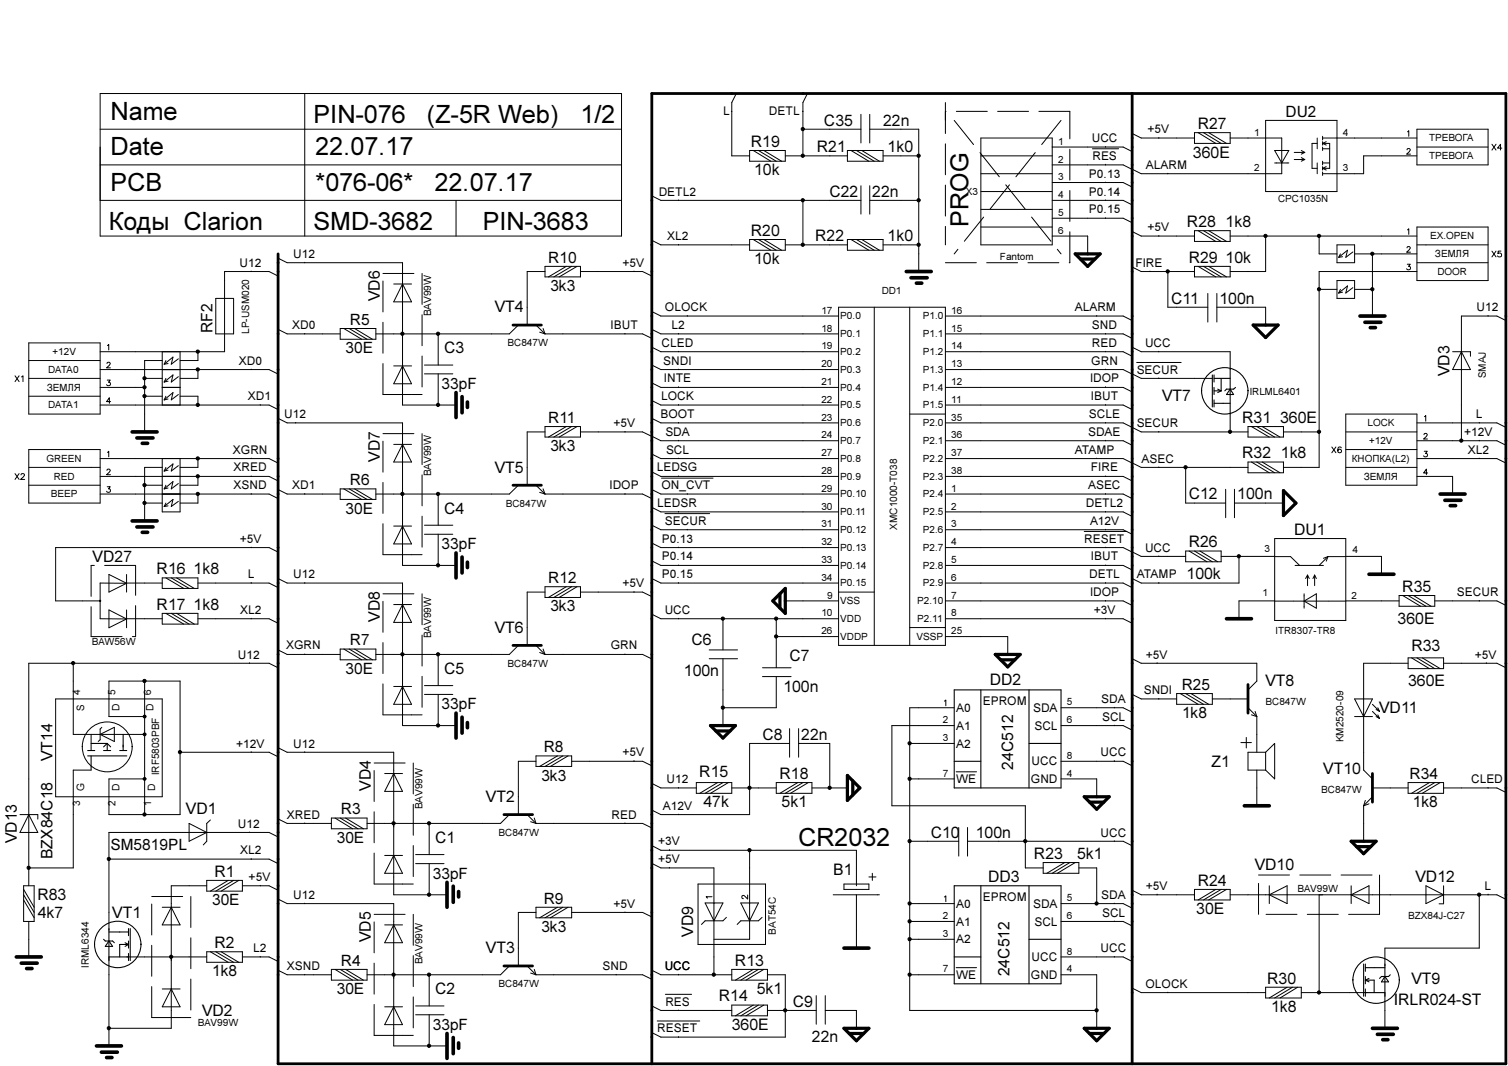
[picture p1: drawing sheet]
<svg xmlns="http://www.w3.org/2000/svg" width="297mm" height="210mm" viewBox="0 0 297 210" stroke-linecap="round" stroke-linejoin="round" font-family="sans-serif">
<g fill="#000">
<circle cx="158.1" cy="25.4" r=".32"/>
<circle cx="158.1" cy="39.4" r=".32"/>
<circle cx="158.1" cy="30.7" r=".32"/>
<circle cx="180.9" cy="30.7" r=".32"/>
<circle cx="180.9" cy="39.4" r=".32"/>
<circle cx="158.1" cy="48.2" r=".32"/>
<circle cx="180.9" cy="48.2" r=".32"/>
<circle cx="230" cy="53.4" r=".32"/>
<circle cx="249.3" cy="46.5" r=".32"/>
<circle cx="259.8" cy="57" r=".32"/>
<circle cx="259.8" cy="46.5" r=".32"/>
<circle cx="270.3" cy="50" r=".32"/>
<circle cx="270.3" cy="57" r=".32"/>
<circle cx="28.5" cy="74.5" r=".32"/>
<circle cx="28.5" cy="76.3" r=".32"/>
<circle cx="28.5" cy="78" r=".32"/>
<circle cx="39" cy="72.7" r=".32"/>
<circle cx="39" cy="69.2" r=".32"/>
<circle cx="39" cy="79.7" r=".32"/>
<circle cx="79.3" cy="65.7" r=".32"/>
<circle cx="86.3" cy="79.7" r=".32"/>
<circle cx="86.3" cy="65.7" r=".32"/>
<circle cx="28.5" cy="99" r=".32"/>
<circle cx="28.5" cy="95.5" r=".32"/>
<circle cx="39" cy="90.3" r=".32"/>
<circle cx="39" cy="93.8" r=".32"/>
<circle cx="39" cy="97.3" r=".32"/>
<circle cx="79.3" cy="97.3" r=".32"/>
<circle cx="86.3" cy="97.3" r=".32"/>
<circle cx="233.5" cy="92" r=".32"/>
<circle cx="242.3" cy="85" r=".32"/>
<circle cx="259.8" cy="85" r=".32"/>
<circle cx="287.8" cy="86.8" r=".32"/>
<circle cx="86.3" cy="111.3" r=".32"/>
<circle cx="244" cy="109.5" r=".32"/>
<circle cx="14.4" cy="130.6" r=".32"/>
<circle cx="28.5" cy="134.1" r=".32"/>
<circle cx="79.3" cy="128.8" r=".32"/>
<circle cx="86.3" cy="128.8" r=".32"/>
<circle cx="142.4" cy="139.3" r=".32"/>
<circle cx="142.4" cy="121.8" r=".32"/>
<circle cx="152.9" cy="125.3" r=".32"/>
<circle cx="152.9" cy="121.8" r=".32"/>
<circle cx="35.4" cy="148.1" r=".32"/>
<circle cx="86.3" cy="142.8" r=".32"/>
<circle cx="147.6" cy="155.1" r=".32"/>
<circle cx="163.4" cy="155.1" r=".32"/>
<circle cx="179.2" cy="146.4" r=".32"/>
<circle cx="179.2" cy="153.3" r=".32"/>
<circle cx="5.6" cy="170.9" r=".32"/>
<circle cx="21.4" cy="169.1" r=".32"/>
<circle cx="28.5" cy="160.4" r=".32"/>
<circle cx="77.5" cy="162.1" r=".32"/>
<circle cx="84.5" cy="176.2" r=".32"/>
<circle cx="84.5" cy="162.1" r=".32"/>
<circle cx="147.6" cy="167.4" r=".32"/>
<circle cx="179.2" cy="177.9" r=".32"/>
<circle cx="179.2" cy="165.6" r=".32"/>
<circle cx="201.9" cy="165.6" r=".32"/>
<circle cx="216" cy="177.9" r=".32"/>
<circle cx="291.4" cy="176.2" r=".32"/>
<circle cx="33.7" cy="188.4" r=".32"/>
<circle cx="77.5" cy="191.9" r=".32"/>
<circle cx="84.5" cy="191.9" r=".32"/>
<circle cx="140.6" cy="191.9" r=".32"/>
<circle cx="154.7" cy="198.9" r=".32"/>
<circle cx="179.2" cy="191.9" r=".32"/>
<circle cx="179.2" cy="184.9" r=".32"/>
<circle cx="179.2" cy="181.4" r=".32"/>
<circle cx="216" cy="198.9" r=".32"/>
<circle cx="259.8" cy="195.4" r=".32"/>
<circle cx="21.4" cy="202.5" r=".32"/>
<circle cx="84.5" cy="205.9" r=".32"/>
</g>
<g fill="none" stroke="#000" stroke-width=".2">
<path d="M19.7 18.4h102.7v28.1h-102.7zM60 18.4v28.1M145 18.4l-.9 1.8v10.5h3.6M159 18.4l-.8 1.8v10.5M19.7 39.5h102.7M19.7 32.5h102.7M19.7 25.4h102.7M89.8 39.5v7M128.4 38.6l1.8 .9h39.4M133.6 39.4v.1M144.1 21.9h.1M147.7 29.6h7v2.1h-7z"/>
<path d="M148.4 29.6l3.4 2.1M149.4 29.6l3.5 2.1M150.4 29.6l3.6 2.1M154.7 30.7h12.2M158.1 21.9h.1M158.2 39.5v8.7M158.2 25.4h11.4M166.9 29.6h7v2.1h-7zM167.6 29.6l3.6 2.1M168.7 29.6l3.5 2.1M169.6 22.5v5.7M169.6 36.6v5.6"/>
<path d="M169.8 29.6l3.4 2.1M171.3 39.5h9.7M171.3 25.4h9.7v28.1M171.3 22.5v5.7M171.3 36.6v5.6M173.9 30.7h7.1M186.2 21.9v1.8M193.2 27.2h14.1v21h-14.1zM193.2 30.7h14.1M193.2 34.2h14.1M193.2 37.7h14.1M207.3 39.5h13.9l1.8 .8"/>
<path d="M207.3 29h13.9l1.8 .8M207.3 35.9h13.9l1.8 .9M215.2 29.3h5.1M217.8 28.9v.1M217.8 32.3v.2M217.8 35.9h.1M217.8 39.4v.1M223 26.3l1.8 .9h10.5M228.3 27.1v.1M230 34.1v.1M235.3 26.1h7v2.1h-7zM236 26.1l3.5 2.1"/>
<path d="M237.1 26.1l3.4 2.1M238.1 26.1l3.5 2.1M242.3 27.2h10.2v7h-27.7l-3.6-1.7h-13.9M249.3 23.7h14.1v14h-14.1zM251.1 29.6h2.8l-1.4 2.5zM251.1 32.1h2.8M254.9 30h2.1M254.9 31.4h2.1M256.3 29.6l.7 .4M256.3 31l.7 .4M257 30l-.7 .4M257 31.4l-.7 .3"/>
<path d="M259.5 28.2h-1.1v4.9h1.1M259.5 27.2v2.1M259.5 32.1v2.1M260.5 27.2h18.6M260.5 29.3h1.4M260.5 32.1h1.4M260.5 26.8v.8M260.5 27.9v.7M260.5 29v.6M260.5 31.7v.8M260.5 32.8v.7M260.5 33.9v.6"/>
<path d="M260.5 33.1l.7 .4M260.5 28.2h1.4v4.9h-1.4M260.5 28.2l.7 .4M261.2 32.8l-.7 .3M261.2 27.9l-.7 .3M277.2 29.5v-.2h.4l.2 .3-.7 .8h.7M277.2 26l.3-.3v1.1M279.1 30.7h-10.5v3.5h-8.1M279.1 25.4h14v7.1h-14zM279.1 29h14M293.9 28.4l.8 1.1M294.7 28.4l-.8 1.1"/>
<path d="M295.8 29.2h-.8l.6-.8v1.1M42.5 58.8h3.5v6.9h-3.5zM49.5 53.4v.1M54.8 54.4l-1.8-.9h-8.8v15.8h-24.5M54.8 50.8l1.8 .9h22.7v28.1h10.5M60 51.6v.1M77.6 55.9h3.5M79.3 55.9l1.8 3.5h-3.5zM107.4 53.5h-3.6v10.5M107.4 52.5h6.9v2h-6.9zM111.5 52.5l-3.5 2M112.6 52.5l-3.5 2"/>
<path d="M113.7 52.5l-3.6 2M114.3 53.5h12.3l1.8 .9M124.9 53.4v.1M128.4 47.3l1.8 .9h17.5M133.6 48.1v.1M147.7 47.2h7v2.1h-7zM148.4 47.2l3.4 2.1M149.4 47.2l3.5 2.1M150.4 47.2l3.6 2.1M154.7 48.2h12.2M166.9 47.2h7v2.1h-7zM167.6 47.2l3.6 2.1"/>
<path d="M168.7 47.2l3.5 2.1M169.8 47.2l3.4 2.1M173.9 48.2h7.1M193.2 41.2h14.1M193.2 44.7h14.1M207.3 43h13.9l1.8 .9M207.3 46.5h6.9v3.5M217.8 42.9v.1M223 52.6l1.8 .9h10.5M223 45.6l1.8 .9h10.5M226.5 53.4v.1M228.3 46.4v.1"/>
<path d="M230 53.5v7h7.9M235.3 52.5h7v2h-7zM235.3 45.4h7v2.1h-7zM236 45.4l3.5 2.1M236 52.5l3.5 2M237.1 45.4l3.4 2.1M237.1 52.5l3.4 2M237.9 57.8v5.6M238.1 45.4l3.5 2.1M238.1 52.5l3.5 2M239.7 57.8v5.6M242.3 46.5h36.8"/>
<path d="M249.3 46.5v7h-7M259.8 46.5v3.5h3.6M259.8 57h3.6M263.4 48.2h3.4v3.5h-3.4zM263.4 55.2h3.4v3.6h-3.4zM264 50l-.3 .7M264 57l-.3 .7M264.5 50.5l-.8 .2M264.5 57.5l-.8 .2M266.5 49.6l-1.4 1.1 .3-1.4-1.7 1.4M266.5 56.6l-1.4 1.1 .3-1.4-1.7 1.4M266.8 50h12.3"/>
<path d="M266.8 57h3.5M270.3 50v12.2M277.2 48.8v-.2h.4l.2 .3-.7 .8h.7M277.2 52h.6l-.4 .5a.38 .38 0 0 1 .4 .3 .38 .38 0 0 1-.3 .4 .38 .38 0 0 1-.4-.3M277.2 45.3l.3-.3v1.1M279.1 53.5h-19.3v38.5h-7M279.1 48.2h14M279.1 44.7h14v10.5h-14zM279.1 51.7h14M293.9 49.4l.8 1.2M294.7 49.4l-.8 1.2M295.7 49.4h-.6v.6a.42 .42 0 0 1 .6 0 .42 .42 0 0 1-.1 .6 .42 .42 0 0 1-.6-.2"/>
<path d="M3 74l.8 1.1M3.8 74l-.8 1.1M4.2 74.2l.3-.2v1.1M5.7 67.5h14v14h-14zM5.7 74.5h14M5.7 71h14M5.7 78h14M19.7 79.8h33.3l1.8 .8M19.7 72.8h33.3l1.8 .9M19.7 76.3h8.8M21.1 71.6l.1-.2 .3-.1 .2 .4-.7 .7h.8M21.1 74.8h.6l-.3 .5a.38 .38 0 0 1 .4 .3 .38 .38 0 0 1-.4 .4 .38 .38 0 0 1-.4-.3"/>
<path d="M21.2 68l.2-.2v1.1M21.8 79.1h-.8l.5-.8v1.1M28.5 74.5h3.5M28.5 78h3.5M32 71h-3.5v14M32 76.3h3.5M32 69.3v10.5M32.7 71l-.4 .7M32.7 78l-.4 .7M32.7 74.5l-.4 .7M33.1 71.6l-.8 .1M33.1 78.6l-.8 .1"/>
<path d="M33.1 75.1l-.8 .1M35.1 70.7l-1.4 1 .4-1.4-1.8 1.4M35.1 77.7l-1.4 1 .4-1.4-1.8 1.4M35.1 74.2l-1.4 1 .4-1.4-1.8 1.4M35.5 78h3.5v1.8M35.5 69.3v10.5M39 69.3v1.7h-3.5M39 72.8v1.7h-3.5M49.5 72.7v.1M51.3 79.7v.1M54.8 64.9l1.8 .8h10.4M60 65.7h.1"/>
<path d="M67 64.7h7v2.1h-7zM67.7 64.7l3.5 2.1M68.8 64.7l3.5 2.1M69.8 64.7l3.6 2.1M77.6 72.1h3.5M79.3 72.1l1.8 3.5h-3.5zM83.6 71.9h5.6M83.6 73.6h5.6M86.3 65.7v6.2M86.3 73.6v6.2M102.1 64l-1.8 1.7h-26.3M105.6 64l1.8 1.7"/>
<path d="M106.3 65.4l1.1 .3M107 64.7l.4 1M107.4 65.7h19.2l1.8 .9M123.1 65.7h.1M128.4 78.9l1.8 .9h35M128.4 71.9l1.8 .9h35M128.4 64.9l1.8 .8h35M128.4 75.4l1.8 .9h35M128.4 68.4l1.8 .9h35M128.4 61.3l1.8 .9h35M133.6 65.7h.1M133.6 69.2v.1"/>
<path d="M133.6 72.7v.1M133.6 76.2v.1M133.6 79.7v.1M135.4 62.1v.1M165.2 60.5h21v66.6h-21zM172.2 60.5v66.6M179.2 60.5v66.6M186.2 79.8h35l1.8 .8M186.2 72.8h35l1.8 .9M186.2 65.7h35l1.8 .9M186.2 76.3h35l1.8 .9M186.2 69.3h35l1.8 .8"/>
<path d="M186.2 62.2h35l1.8 .9M216 62.1v.1M217.8 65.7h.1M217.8 69.2v.1M217.8 72.7v.1M217.8 76.2v.1M217.8 79.7v.1M223 68.4l1.8 .9h17.5v3.5M223 73.6l1.8 .9h14M223.9 71.4h8.8M228.3 69.2v.1M228.3 74.4v.1"/>
<path d="M239.7 60.5h9.6v3.5M286.1 69.3h3.5v.8M287.9 69.3l1.7 3.5h-3.5zM293.1 62.1v.1M296.6 63.1l-1.8-.9h-6.9v24.6M3 93.3l.8 1.1M3.8 93.3l-.8 1.1M4.1 93.5l.1-.2h.4l.2 .3-.7 .8h.8M5.7 88.5h14v10.6h-14zM5.7 92h14M5.7 95.5h14M19.7 97.3h33.3l1.8 .9"/>
<path d="M19.7 93.8h33.3l1.8 .9M19.7 90.3h33.3l1.8 .9M21.1 92.6l.1-.2h.3l.2 .3-.7 .8h.8M21.1 95.8h.6l-.3 .5a.38 .38 0 0 1 .4 .3 .38 .38 0 0 1-.4 .4 .38 .38 0 0 1-.4-.3M21.2 89.1l.2-.2v1.1M28.5 99.1h3.5M28.5 95.5h3.5M32 92h-3.5v10.6M32 90.3v10.5h3.5v-10.5M32.7 92l-.4 .8M32.7 95.5l-.4 .8M32.7 99.1l-.4 .6"/>
<path d="M33.1 92.6l-.8 .2M33.1 96.1l-.8 .2M33.1 99.6l-.8 .1M35.1 91.7l-1.4 1.1 .4-1.4-1.8 1.4M35.1 95.2l-1.4 1.1 .4-1.5-1.8 1.5M35.1 98.7l-1.4 1 .4-1.4-1.8 1.4M39 90.3v1.7h-3.5M39 93.8v1.7h-3.5M39 97.3v1.8h-3.5M49.5 90.2v.1M49.5 93.7v.1M49.5 97.2v.1"/>
<path d="M54.8 96.4l1.8 .9h10.4M54.8 82.4l1.8 .9h22.7v28h10.5M58.2 83.2v.1M60 97.2v.1M67 96.3h7v2h-7zM67.7 96.3l3.5 2M68.8 96.3l3.5 2M69.8 96.3l3.6 2M77.6 87.5h3.5M79.3 87.5l1.8 3.5h-3.5zM86.3 97.3v6.1M102.1 95.5l-1.8 1.8h-26.3"/>
<path d="M105.6 95.5l1.8 1.8M106.3 96.9l1.1 .4M107 96.3l.4 1M107.4 97.3h19.2l1.8 .9M107.4 85h-3.6v10.5M107.4 84h6.9v2.1h-6.9zM111.5 84l-3.5 2.1M112.6 84l-3.5 2.1M113.7 84l-3.6 2.1M114.3 85h12.3l1.8 .9M123.1 85h.1M123.1 97.2v.1"/>
<path d="M128.4 96.4l1.8 .9h35M128.4 92.9l1.8 .9h35M128.4 89.4l1.8 .9h35M128.4 82.4l1.8 .9h35M128.4 99.9l1.8 .9h35M128.4 85.9l1.8 .9h35M130.3 94.1h10.2M133.6 83.2v.1M133.6 86.7v.1M133.6 90.2v.1M133.6 93.7v.1M135.4 97.2v.1"/>
<path d="M179.2 81.5h7M186.2 97.3h35l1.8 .9M186.2 93.8h35l1.8 .9M186.2 90.3h35l1.8 .9M186.2 83.3h35l3.6 1.7h21M186.2 86.8h35l1.8 .9M216 90.2v.1M217.8 83.2v.1M217.8 86.7v.1M217.8 93.7v.1M217.8 97.2v.1M223 91.1l1.8 .9h21"/>
<path d="M228.3 85h.1M228.3 91.9v.1M233.5 92v7.1h7.9M241.4 96.4v5.5M242.3 81.5v3.5M243.2 99.1h9.6M243.2 96.4v5.5M245.8 84h7v2.1h-7zM245.8 91h7v2.1h-7zM246.5 84l3.5 2.1M246.5 91l3.5 2.1M247.6 84l3.5 2.1"/>
<path d="M247.6 91l3.5 2.1M248.6 84l3.5 2.1M248.6 91l3.5 2.1M252.8 85h7M262.3 88l.8 1.2M263.1 88l-.8 1.2M264.2 88.2l-.3-.2a.62 .62 0 0 0-.4 .6 .62 .62 0 0 0 .4 .6 .36 .36 0 0 0 .3-.4 .36 .36 0 0 0-.3-.4 .36 .36 0 0 0-.4 .4M265.1 85h14M265.1 92h14M265.1 81.5h14v14h-14zM265.1 88.5h14M279.1 93.8h7v3.5"/>
<path d="M279.1 90.3h15.7l1.8 .9M279.1 83.3h15.7l1.8 .9M279.1 86.8h15.7l1.8 .9M280.5 85.6l.1-.2 .3-.1 .2 .4-.7 .7h.8M280.5 88.9h.6l-.3 .4a.38 .38 0 0 1 .4 .3 .38 .38 0 0 1-.4 .4 .38 .38 0 0 1-.4-.3M280.6 82l.2-.2v1.1M281.2 93.1h-.8l.6-.7v1.1M291.4 83.2v.1M291.4 86.7v.1M291.4 90.2v.1M19.6 118.2l.2 .1v.1h-.2zM21.5 113.1l3.4 1.8-3.4 1.7z"/>
<path d="M24.9 114.9l-5.2-.1v7l5.2 .1M24.9 113.1v3.5M25 114.8h7M32 113.8h7v2.1h-7zM32.7 113.8l3.5 2.1M33.7 113.8l3.6 2.1M34.8 113.8l3.5 2.1M39 114.8h14l1.8 .9M49.5 107.7v.1M49.5 114.7v.1M54.8 113.9l1.8 .9h22.7v28.1h10.5M54.8 108.7l-1.8-.9h-42v10.5h8.7"/>
<path d="M60 114.7v.1M77.6 119h3.5M77.6 103.6h3.5M79.3 119l1.8 3.6h-3.5zM79.3 103.6l1.8 3.5h-3.5zM83.6 103.4h5.6M83.6 105.2h5.6M86.3 105.2v6.1M107.4 116.6h-3.6v10.5M107.4 115.5h6.9v2.1h-6.9zM111.5 115.5l-3.5 2.1M112.6 115.5l-3.5 2.1"/>
<path d="M113.7 115.5l-3.6 2.1M114.3 116.6h12.3l1.8 .9M124.9 116.5v.1M128.4 113.9l1.8 .9h35M128.4 106.9l1.8 .9h35M128.4 110.4l1.8 .9h35M128.4 103.4l1.8 .9h35M131 101.1h8.8M133.6 100.7v.1M133.6 107.7v.1M133.6 111.3h.1M133.6 114.7v.1"/>
<path d="M135.4 104.2v.1M154.7 118.3h10.5M165.2 116.6h7M186.2 114.8h35l1.8 .9M186.2 107.8h35l1.8 .9M186.2 111.3h35l1.8 .9M186.2 100.8h35l1.8 .9M186.2 118.3h35l1.8 .9M186.2 104.3h35l1.8 .9M213.6 104.6h8.4M217.8 100.7v.1M217.8 104.2v.1"/>
<path d="M217.8 107.7v.1M217.8 111.3h.1M217.8 114.7v.1M217.8 118.2v.1M223 108.7l1.8 .9h8.7M228.3 109.5v.1M228.3 114.7v.1M233.5 108.5h7v2.1h-7zM234.2 108.5l3.5 2.1M235.3 108.5l3.5 2.1M236.3 108.5l3.6 2.1M240.5 109.6h10.6"/>
<path d="M244 109.6v5.2h-19.2l-1.8-.9M251.1 118.3h-7.1v3.5M251.1 106.1v16.1h14M251.1 109.6h3.1l1.8 1.7M251.1 106h14M251.1 118.4h14M255.1 111.3h5.6M256.9 116.9v2.9M256.9 118.4l2.4-1.5v2.9zM257.6 113.2v2.1M257.6 113.2l-.4 .7M257.6 113.2l.3 .7"/>
<path d="M258.9 113.2v2.1M258.9 113.2l-.3 .7M258.9 113.2l.4 .7M261.6 109.6h3.5M261.6 109.6l-1.8 1.7M261.6 109.6l-.9 .3M261.6 109.6l-.4 .9M265.1 109.6h7v3.5M265.1 118.3h10.5M265.1 106.1v16.1M275.6 117.3h7v2.1h-7zM276.3 117.3l3.5 2.1"/>
<path d="M277.4 117.3l3.5 2.1M278.4 117.3l3.5 2.1M282.6 118.3h12.2l1.8 .9M291.4 118.2v.1M11 137.6h21v19.3h-21zM14.4 130.6v14h14.1M21.5 120.1l3.4 1.8-3.4 1.7zM24.9 120.1v3.5M25 121.8h7M28.5 134.1v26.3M32 120.8h7v2.1h-7zM32.7 120.8l3.5 2.1"/>
<path d="M33.7 120.8l3.6 2.1M34.8 120.8l3.5 2.1M39 121.8h14l1.8 .9M49.1 130.5v.1M49.5 121.8h.1M54.8 128l1.8 .9h10.4M54.8 131.5l-1.8-.9h-47.3v43.8M60 128.8v.1M67 127.8h7v2.1h-7zM67.7 127.8l3.5 2.1M68.8 127.8l3.5 2.1M69.8 127.8l3.6 2.1"/>
<path d="M77.6 135.2h3.5M79.3 135.2l1.8 3.5h-3.5zM83.6 135h5.6M83.6 136.7h5.6M86.3 128.9v6.1M86.3 136.7v6.2M102.1 127.1l-1.8 1.8h-26.3M105.6 127.1l1.8 1.8M106.3 128.5l1.1 .4M107 127.8l.4 1.1M107.4 128.9h19.2l1.8 .9M123.1 128.8v.1"/>
<path d="M128.4 120.9l1.8 .9h35M133.6 121.8h.1M139.7 128h5.6M139.7 129.7h5.6M142.4 121.8v6.2M142.4 129.7v13.2M150.2 131.5h5.6M150.2 133.2h5.6M152.9 133.2v6.2h-10.5M152.9 121.8v9.7M152.9 125.3h12.3M179.2 123.6h7"/>
<path d="M186 138l.3-.2v1.2M186.2 121.8h35l1.8 .9M186.2 125.3h12.3v3.6M188 139.4h-8.8v59.6h36.8M209 139.4h12.2l1.8 .9M217.8 121.8h.1M219.5 139.3v.1M223 129.7l1.8 .9h22.8v3.5l-1.8 1.7M223 136.7l1.8 .9h7M227.9 130.5v.1M228.3 137.5v.1M231.8 136.6h7v2.1h-7z"/>
<path d="M232.5 136.6l3.5 2.1M233.5 136.6l3.6 2.1M234.6 136.6l3.5 2.1M238.8 137.6h7M245.8 139.4l1.8 1.7M266.8 137.6h3.5l-1.7 3.5zM270.3 138.7l1.4 1.4M271.1 139.7l.6 .4M271.4 139.4l.3 .7M277.4 130.6h-8.8v21l1.7 1.8M277.4 129.5h6.9v2.2h-6.9zM278 129.5l3.6 2.2"/>
<path d="M279.1 129.5l3.5 2.2M280.2 129.5l3.5 2.2M284.3 130.6h10.5l1.8 .9M292.8 130.5v.1M17.9 151.6h-3.5v19.3h-8.7M17.9 144.6v3.2M19.7 144.6l2.8-1.4v2.8zM20.1 143.2l-.4 .4v2.1l-.4 .3M28.5 141.1h-7v-7h14v26.3h-14v-7h7M35.5 148.1h17.5l1.8 .9M49.5 148v.1M54.8 147.2l1.8 .9h21v28.1h10.4"/>
<path d="M60 148v.1M75.8 152.3h3.5M77.6 152.3l1.7 3.5h-3.5zM105.6 149.9h-3.5v10.5M105.6 148.8h7v2.1h-7zM109.8 148.8l-3.5 2.1M110.9 148.8l-3.5 2.1M111.9 148.8l-3.5 2.1M112.6 149.9h14l1.8 .9M124.9 149.8v.1M128.4 154.3l1.8 .9h7M133.6 155.1v.1"/>
<path d="M137.2 154.1h6.9v2.1h-6.9zM141.3 154.1l-3.5 2.1M142.4 154.1l-3.5 2.1M143.5 154.1l-3.5 2.1M144.1 155.2h8.8M152.9 154.1h7v2.1h-7zM155.5 146.4h-7.8v14h-17.5l-1.8-.9M155.5 143.5v5.6M157.1 154.1l-3.5 2.1M157.3 146.4h6.1v8.8M157.3 143.5v5.6M158.2 154.1l-3.5 2.1"/>
<path d="M159.2 154.1l-3.5 2.1M159.9 155.2h7M179.2 146.4h8.8M179.2 153.4h8.8M188 142.9h-12.3v15.8h26.3v12.2h3.5M188.3 152h4.1M209 149.9h12.2l1.8 .9M209 153.4h7v3.5M209 142.9h12.2l1.8 .9M219.5 142.8v.1M219.5 149.8v.1M244.4 146.2h2.1"/>
<path d="M245.5 145.2v2.1M246.5 140.8l1.1 .3M247.2 140.1l.4 1M247.6 141.1v7M247.6 151.6v7.1M249.3 148.1h-3.5v3.5h3.5M249.3 148.1v3.5M249.3 148.1l1.8-1.7v7l-1.8-1.8M266.8 141.1h3.5M268.6 158.7v7M268.9 157.6l-.3 1.1M269.7 158.3l-1.1 .4"/>
<path d="M270.3 155.2h7.1M270.3 140.1l1.4 1.4M270.3 156.9l-1.7 1.8M271.1 141.1l.6 .4M271.4 140.8l.3 .7M277.4 154.1h6.9v2.1h-6.9zM281.6 154.1l-3.6 2.1M282.6 154.1l-3.5 2.1M283.7 154.1l-3.5 2.1M284.3 155.2h10.5l1.8 .8M293.1 155.1v.1M3.9 160.4h3.5v.9"/>
<path d="M4.7 174.4h2v7h-2zM4.7 177.2l2 3.5M4.7 176.2l2 3.5M4.7 175.1l2 3.5M5.7 160.4l1.7 3.5h-3.5zM21.5 169.2h31.5l1.8 .9M32 178.6h3.5M33.7 178.6l1.8 3.5h-3.5zM37.3 162.1l3.4 1.8-3.4 1.8zM40.7 174.4h-7v28.1h-12.2M40.7 173.4h7v2.1h-7zM41.4 161.5l-.7 .6v3.6l-.7 .7"/>
<path d="M45 173.4l-3.6 2.1M46 173.4l-3.5 2.1M47 173.4l-3.4 2.1M47.7 174.4h5.3l1.8 .9M49.1 163.8v.1M49.5 169.1v.1M51.3 174.3v.1M54.8 177l1.8 .9h21v28.1h10.4M54.8 161.2l1.8 .9h8.7M54.8 164.8l-1.8-.9h-31.5v19.3M60 162.1h.1M60 177.8v.1"/>
<path d="M65.3 161.1h7v2.1h-7zM66 161.1l3.5 2.1M67 161.1l3.5 2.1M68.1 161.1l3.5 2.1M75.8 168.4h3.5M77.6 168.4l1.7 3.6h-3.5zM81.9 168.3h5.6M81.9 170.1h5.6M84.5 162.1v6.2M84.5 170.1v6.1M100.3 160.4l-1.7 1.7h-26.3M103.8 160.4l1.8 1.7"/>
<path d="M104.5 161.8l1.1 .3M105.2 161.1l.4 1M105.6 162.1h21l1.8 .9M105.6 179.7h-3.5v10.5M105.6 178.6h7v2.1h-7zM109.8 178.6l-3.5 2.1M110.9 178.6l-3.5 2.1M111.9 178.6l-3.5 2.1M112.6 179.7h14l1.8 .9M123.1 162.1h.1M123.1 179.6v.1M128.4 170l1.8 .9h10.4v10.4"/>
<path d="M128.4 166.5l1.8 .9h38.5v7M131.9 167.3v.1M131.9 170.8v.1M133.6 160.3v.1M137.5 174.1h13.3v11.9h-13.3zM138.9 177.8h3.5l-1.8 3.5zM140.2 176.6h-1.1l.2 .3M145.9 177.8h3.5l-1.7 3.5zM147.3 176.2v.8l-.7-.6-.3-.1-.1 .1-.1 .3 .3 .3M147.7 167.4v17.6h-7.1M164.1 176.2h9.1M166.2 174.1h5v1h-5z"/>
<path d="M168.7 176.2v10.5M171.2 172.7h1.3M171.8 172v1.4M179.2 177.9h8.8M179.2 165.7h9.6M186 176.6l.3-.2v1.1M188.8 162.9v5.7M190.6 165.7h30.6l1.8 .8M190.6 162.9v5.7M205.5 169.8h7v2.2h-7zM209 177.9h12.2l1.8 .9M209.7 169.8l-3.5 2.2"/>
<path d="M210.7 169.8l-3.4 2.2M211.8 169.8l-3.5 2.2M212.5 170.9h3.5v7M219.5 165.6v.1M219.5 177.8v.1M223 175.3l1.8 .9h10.5M227.9 176.1v.1M235.3 175.1h7v2.1h-7zM239.5 175.1l-3.5 2.1M240.5 175.1l-3.4 2.1M241.6 175.1l-3.5 2.1M242.3 176.2h52.5l1.8 .9"/>
<path d="M250 174.4v3.5M250 176.2l3.5-1.8v3.5zM259.8 176.2v19.3M266.1 174.4v3.5M266.1 176.2l3.6-1.8v3.5zM280.9 174.4l3.4 1.8-3.4 1.7zM283.5 178h.8M284.3 174.4v3.5M291.4 176.2v10.5h-18.6v3.5M293.1 176.1v.1M5.7 181.4v7M21.5 188.4v17.6"/>
<path d="M25 188.4h15.7M32 194.7h3.5M33.7 194.7l1.8 3.5h-3.5zM40.7 187.4h7v2.1h-7zM41.4 187.4l3.6 2.1M42.5 187.4l3.5 2.1M43.6 187.4l3.4 2.1M47.7 188.4h5.3l1.8 .9M51.3 188.3v.1M54.8 191.1l1.8 .8h8.7M60 191.9h.1M65.3 190.9h7v2.1h-7z"/>
<path d="M66 190.9l3.5 2.1M67 190.9l3.5 2.1M68.1 190.9l3.5 2.1M75.8 182.1h3.5M75.8 198.2h3.5M77.6 182.1l1.7 3.5h-3.5zM77.6 198.2l1.7 3.6h-3.5zM81.9 198.1h5.6M81.9 199.8h5.6M84.5 191.9v6.2M84.5 199.8v6.2M100.3 190.2l-1.7 1.7h-26.3"/>
<path d="M103.8 190.2l1.8 1.7M104.5 191.6l1.1 .3M105.2 190.9l.4 1M105.6 191.9h21l1.8 .9M121.4 191.9h.1M128.4 198.1l1.8 .9h13.9M128.4 191.1l1.8 .8h13.9M131.1 195.8h5.1M133.6 191.9h.1M133.6 198.9v.1M140.6 181.4v10.5M143.1 180.6l-.7 .7h-3.5l-.7 .7"/>
<path d="M144.1 190.9h7.1v2.1h-7.1zM144.1 197.9h7.1v2.1h-7.1zM148.4 190.9l-3.5 2.1M148.4 197.9l-3.5 2.1M149.4 190.9l-3.5 2.1M149.4 197.9l-3.5 2.1M150.1 180.6l-.7 .7h-3.5l-.7 .7M150.4 190.9l-3.5 2.1M150.4 197.9l-3.5 2.1M151.2 191.9h3.5v12.3h-24.5l-1.8-.9M151.2 199h9.6M160.8 196v5.7"/>
<path d="M162.6 199h6.1v3.5M162.6 196v5.7M179.2 191.9h8.8M179.2 185h8.8M179.2 181.4h8.8M188.3 190.5h4.1M209 188.4h12.2l1.8 .9M209 191.9h7v10.6M209 181.4h12.2l1.8 .9M219.5 181.4h.1M219.5 188.3v.1M223 194.6l1.8 .9h24.5"/>
<path d="M230 195.4v.1M249.3 194.4h7v2.1h-7zM253.5 194.4l-3.5 2.1M254.6 194.4l-3.5 2.1M255.6 194.4l-3.5 2.1M256.3 195.5h13M272.8 195.5v7M129.5 201h8.3M133.6 204.1v.1"/>
<circle cx="158.1" cy="25.4" r=".32"/>
<circle cx="158.1" cy="39.4" r=".32"/>
<circle cx="158.1" cy="30.7" r=".32"/>
<circle cx="180.9" cy="30.7" r=".32"/>
<circle cx="180.9" cy="39.4" r=".32"/>
<circle cx="158.1" cy="48.2" r=".32"/>
<circle cx="180.9" cy="48.2" r=".32"/>
<circle cx="230" cy="53.4" r=".32"/>
<circle cx="249.3" cy="46.5" r=".32"/>
<circle cx="259.8" cy="57" r=".32"/>
<circle cx="259.8" cy="46.5" r=".32"/>
<circle cx="270.3" cy="50" r=".32"/>
<circle cx="270.3" cy="57" r=".32"/>
<circle cx="28.5" cy="74.5" r=".32"/>
<circle cx="28.5" cy="76.3" r=".32"/>
<circle cx="28.5" cy="78" r=".32"/>
<circle cx="39" cy="72.7" r=".32"/>
<circle cx="39" cy="69.2" r=".32"/>
<circle cx="39" cy="79.7" r=".32"/>
<circle cx="79.3" cy="65.7" r=".32"/>
<circle cx="86.3" cy="79.7" r=".32"/>
<circle cx="86.3" cy="65.7" r=".32"/>
<circle cx="28.5" cy="99" r=".32"/>
<circle cx="28.5" cy="95.5" r=".32"/>
<circle cx="39" cy="90.3" r=".32"/>
<circle cx="39" cy="93.8" r=".32"/>
<circle cx="39" cy="97.3" r=".32"/>
<circle cx="79.3" cy="97.3" r=".32"/>
<circle cx="86.3" cy="97.3" r=".32"/>
<circle cx="233.5" cy="92" r=".32"/>
<circle cx="242.3" cy="85" r=".32"/>
<circle cx="259.8" cy="85" r=".32"/>
<circle cx="287.8" cy="86.8" r=".32"/>
<circle cx="86.3" cy="111.3" r=".32"/>
<circle cx="244" cy="109.5" r=".32"/>
<circle cx="14.4" cy="130.6" r=".32"/>
<circle cx="28.5" cy="134.1" r=".32"/>
<circle cx="79.3" cy="128.8" r=".32"/>
<circle cx="86.3" cy="128.8" r=".32"/>
<circle cx="142.4" cy="139.3" r=".32"/>
<circle cx="142.4" cy="121.8" r=".32"/>
<circle cx="152.9" cy="125.3" r=".32"/>
<circle cx="152.9" cy="121.8" r=".32"/>
<circle cx="21.1" cy="147.1" r="4.9"/>
<circle cx="35.4" cy="148.1" r=".32"/>
<circle cx="86.3" cy="142.8" r=".32"/>
<circle cx="147.6" cy="155.1" r=".32"/>
<circle cx="163.4" cy="155.1" r=".32"/>
<circle cx="179.2" cy="146.4" r=".32"/>
<circle cx="179.2" cy="153.3" r=".32"/>
<circle cx="5.6" cy="170.9" r=".32"/>
<circle cx="21.4" cy="169.1" r=".32"/>
<circle cx="28.5" cy="160.4" r=".32"/>
<circle cx="77.5" cy="162.1" r=".32"/>
<circle cx="84.5" cy="176.2" r=".32"/>
<circle cx="84.5" cy="162.1" r=".32"/>
<circle cx="147.6" cy="167.4" r=".32"/>
<circle cx="179.2" cy="177.9" r=".32"/>
<circle cx="179.2" cy="165.6" r=".32"/>
<circle cx="201.9" cy="165.6" r=".32"/>
<circle cx="216" cy="177.9" r=".32"/>
<circle cx="291.4" cy="176.2" r=".32"/>
<circle cx="33.7" cy="188.4" r=".32"/>
<circle cx="77.5" cy="191.9" r=".32"/>
<circle cx="84.5" cy="191.9" r=".32"/>
<circle cx="140.6" cy="191.9" r=".32"/>
<circle cx="154.7" cy="198.9" r=".32"/>
<circle cx="179.2" cy="191.9" r=".32"/>
<circle cx="179.2" cy="184.9" r=".32"/>
<circle cx="179.2" cy="181.4" r=".32"/>
<circle cx="216" cy="198.9" r=".32"/>
<circle cx="259.8" cy="195.4" r=".32"/>
<circle cx="21.4" cy="202.5" r=".32"/>
<circle cx="84.5" cy="205.9" r=".32"/>
</g>
<path d="M223 18.4v191.1M54.8 50v159.5h241.8v-191.1h-168.2v191.1M101 64h5.6M101 95.5h5.6M101 127.1h5.6M245.8 134.8v5.6M270.3 152.3v5.6M99.3 160.4h5.6M99.3 190.2h5.6" fill="none" stroke="#000" stroke-width=".55"/>
<g fill="none" stroke="#000" stroke-width=".2" stroke-dasharray="6.1 2">
<path d="M186.2 20.2v28M188 23.7l21 26.3M209 23.7l-21 26.3M210.7 21.9h-24.5M75.4 53.8h7.7M83.1 53.8v23.9M186.2 51.7h24.5M210.7 51.7v-29.8M75.4 77.7v-23.9M81.1 77.7h-5.7M83.1 77.7h-2M75.4 85.4h7.7"/>
<path d="M83.1 85.4v23.8M17.9 111.3v14M26.7 111.3h-8.8M75.4 116.9h7.7M75.4 109.2v-23.8M81.1 109.2h-5.7M83.1 116.9v23.9M83.1 109.2h-2M17.9 125.3h8.8M26.7 125.3v-14M73.7 150.2h7.7M75.4 140.8v-23.9"/>
<path d="M81.1 140.8h-5.7M81.4 150.2v23.9M83.1 140.8h-2M29.9 176.5h7.7M37.6 176.5v23.9M73.7 174.1v-23.9M79.3 174.1h-5.6M81.4 174.1h-2.1M247.9 172.3h23.8M271.7 172.3v2.1M271.7 174.4v5.6M73.7 180h7.7"/>
<path d="M81.4 180v23.9M247.9 180v-7.7M271.7 180h-23.8M29.9 200.4v-23.9M35.5 200.4h-5.6M37.6 200.4h-2.1M73.7 203.9v-23.9M79.3 203.9h-5.6M81.4 203.9h-2.1"/>
</g>
<g fill="none" stroke="#000" stroke-width=".72">
<path d="M178.5 53.5h4.9M179.4 54.7h3.2M180.5 55.8h1.1M89.8 77.3v4.9M91 78.1v3.2M92.1 79.2v1M267.9 62.2h4.9M268.9 63.5h3.1M269.9 64.5h1M26 85h4.9M27 86.2h3.1M28 87.3h1.1"/>
<path d="M283.7 97.3h4.9M284.6 98.5h3.2M285.7 99.6h1M26 102.6h4.9M27 103.8h3.1M28 104.8h1.1M89.8 108.9v4.9M91 109.7v3.1M92.1 110.7v1.1M269.7 113.1h4.9M241.6 121.8h4.9M89.8 140.4v4.9"/>
<path d="M91 141.2v3.2M92.1 142.3v1M245.1 158.7h4.9M88 173.7v4.9M89.3 174.5v3.2M90.3 175.6v1M3.2 188.4h4.9M4.2 189.7h3.1M5.2 190.7h1.1M166.2 186.7h5M19 206h4.9M20 207.2h3.1"/>
<path d="M21 208.2h1.1M88 203.5v4.9M89.3 204.3v3.2M90.3 205.4v1M270.3 202.5h4.9M271.3 203.7h3.1M272.4 204.7h1"/>
</g>
<g fill="none" stroke="#000" stroke-width=".63">
<path d="M211.8 50h4.9l-2.5 2.5zM212.8 51h2.8M246.8 64h5l-2.5 2.5zM252.8 96.6l2.5 2.5-2.5 2.4zM153.6 116.9v2.8M154.7 115.9v4.9l-2.5-2.5zM196 128.9h5l-2.5 2.4zM197.1 129.9h2.8M140 142.9h4.9l-2.5 2.4zM141 143.9h2.8M166.9 152.7l2.5 2.5-2.5 2.4zM168 153.8v2.7"/>
<path d="M213.6 156.9h4.9l-2.5 2.4zM214.6 157.9h2.8M266.1 165.7h5l-2.5 2.4zM267.2 166.7h2.8M166.2 202.5h5l-2.5 2.4zM167.3 203.5h2.8M213.6 202.5h4.9l-2.5 2.4zM214.6 203.5h2.8"/>
</g>
<g fill="none" stroke="#000" stroke-width=".21">
<path d="M238.8 73.8v6.3M239.1 73.8v1.4M239.1 76.3v1.4M239.1 78.7v1.4M239.1 79.4h3.2M239.1 77h1.4M239.1 74.5h3.2M239.9 76.6l.6 .4M240.5 74.5v2.5M240.5 77l-.6 .3M242.3 72.8v8.7M242.3 76.6l.7 1.1h-1.4z"/>
<path d="M243.4 76.3l-.4 .3h-1.4l-.3 .4M188 135.8h21v19.4h-21zM193.2 135.8v19.4M202.7 135.8v19.4M17.3 147.8h1.4M17.3 148.8h7.7M17.9 148.8v2.8M17.9 146.4h3.2M20.4 147.8h1.4M21.1 146.4l.7 .7M21.1 146.4l-.7 .7M21.1 146.4v1.4"/>
<path d="M23.6 147.8h1.4M24.3 144.6v3.2M188 149.9h5.2M202.7 146.4h6.3M188 174.4h21v19.3h-21zM193.2 174.4v19.3M202.7 174.4v19.3M20.4 185l.3 .3h1.5l.3 .3M21.5 183.5h3.8M21.5 185.3l.7 1.1h-1.5zM21.5 182.8v6.3M21.5 188.4h3.8"/>
<path d="M24.6 185.6l.7 .4M25.3 182.8v1.4M25.3 185.3v1.4M25.3 187.7v1.4M25.3 186l-.7 .4M25.3 186h-1.7v2.4M25.7 182.8v6.3M188 188.4h5.2M202.7 185h6.3M268.6 189.8v6.4M268.9 189.8v1.5M268.9 192.3v1.4"/>
<path d="M268.9 194.7v1.5M268.9 193l.8 .3M268.9 190.5h3.9M268.9 193h1.8v2.5M268.9 195.5h3.9M269.7 192.7l-.8 .3M272.8 192.3l.7 1h-1.4zM272.8 189.8v6.4M273.9 191.9l-.4 .4h-1.4l-.4 .4"/>
<circle cx="241.3" cy="77" r="4.6"/>
<circle cx="23.2" cy="186" r="4.6"/>
<circle cx="271.1" cy="193" r="4.6"/>
</g>
<path d="M28.3 144.5l.3-.1v.3h-.3zM28.3 140.9h.3v.3h-.3zM28.3 153.2h.3v.3h-.3z" fill="none" stroke="#000" stroke-width=".34"/>
<g font-size="5">
<text x="21.8" y="23.6">Name</text>
<text x="61.8" y="24.3">PIN-076</text>
<text x="84.1" y="24.3">(Z-5R Web)</text>
<text x="114.3" y="24.3">1/2</text>
<text x="21.8" y="30.6">Date</text>
<text x="62.1" y="30.6">22.07.17</text>
<text x="21.8" y="37.6">PCB</text>
<text x="62.1" y="37.6">*076-06*</text>
<text x="85.6" y="37.6">22.07.17</text>
<text x="21.5" y="45.3">Коды Clarion</text>
<text x="61.8" y="45.3">SMD-3682</text>
<text x="95.1" y="45.3">PIN-3683</text>
<text x="190.8" y="44.7" transform="rotate(-90 190.8 44.7)">PROG</text>
<text x="157.3" y="166.6">CR2032</text>
</g>
<g font-size="3.1">
<text x="253.2" y="22.9">DU2</text>
<text x="147.9" y="28.9">R19</text>
<text x="160.9" y="30">R21</text>
<text x="162.3" y="24.7">C35</text>
<text x="173.9" y="24.7">22n</text>
<text x="174.8" y="30">1k0</text>
<text x="235.9" y="25.4">R27</text>
<text x="148.5" y="34.5">10k</text>
<text x="235" y="31">360E</text>
<text x="163.4" y="38.7">C22</text>
<text x="171.8" y="38.7">22n</text>
<text x="147.9" y="46.4">R20</text>
<text x="160.6" y="47.5">R22</text>
<text x="174.8" y="47.5">1k0</text>
<text x="233.8" y="44.7">R28 1k8</text>
<text x="108" y="51.7">R10</text>
<text x="148.5" y="52.1">10k</text>
<text x="234.1" y="51.7">R29</text>
<text x="241.4" y="51.7">10k</text>
<text x="74.8" y="59.4" transform="rotate(-90 74.8 59.4)">VD6</text>
<text x="108.4" y="57.3">3k3</text>
<text x="230.7" y="59.8">C11</text>
<text x="240.2" y="59.8">100n</text>
<text x="41.9" y="65.6" transform="rotate(-90 41.9 65.6)">RF2</text>
<text x="68.9" y="64">R5</text>
<text x="97.4" y="61.5">VT4</text>
<text x="68.1" y="69.6">30E</text>
<text x="87.5" y="69.6">C3</text>
<text x="87" y="76.6">33pF</text>
<text x="285.5" y="74.1" transform="rotate(-90 285.5 74.1)">VD3</text>
<text x="108" y="83.3">R11</text>
<text x="228.9" y="79">VT7</text>
<text x="244.7" y="83.3">R31 360E</text>
<text x="108.4" y="88.9">3k3</text>
<text x="68.9" y="95.5">R6</text>
<text x="74.8" y="90.9" transform="rotate(-90 74.8 90.9)">VD7</text>
<text x="97.4" y="93.1">VT5</text>
<text x="244.7" y="90.3">R32</text>
<text x="252.3" y="90.3">1k8</text>
<text x="68.1" y="101.1">30E</text>
<text x="87.5" y="101.1">C4</text>
<text x="234.1" y="98.3">C12</text>
<text x="243.7" y="98.3">100n</text>
<text x="234.1" y="107.8">R26</text>
<text x="254.9" y="105.3">DU1</text>
<text x="18.2" y="110.6">VD27</text>
<text x="30.9" y="113.1">R16</text>
<text x="38.1" y="113.1">1k8</text>
<text x="87" y="108.2">33pF</text>
<text x="108" y="114.8">R12</text>
<text x="233.7" y="114.1">100k</text>
<text x="276.2" y="116.5">R35</text>
<text x="30.9" y="120.1">R17</text>
<text x="38.1" y="120.1">1k8</text>
<text x="74.8" y="122.4" transform="rotate(-90 74.8 122.4)">VD8</text>
<text x="97.4" y="124.6">VT6</text>
<text x="108.4" y="120.4">3k3</text>
<text x="275.3" y="122.9">360E</text>
<text x="68.9" y="127.1">R7</text>
<text x="136.2" y="127.1">C6</text>
<text x="155.5" y="130.2">C7</text>
<text x="278" y="128.1">R33</text>
<text x="68.1" y="132.7">30E</text>
<text x="87.5" y="132.7">C5</text>
<text x="134.7" y="133.1">100n</text>
<text x="154.3" y="136.2">100n</text>
<text x="195" y="134.8">DD2</text>
<text x="232.8" y="135.8">R25</text>
<text x="249.3" y="135.1">VT8</text>
<text x="277.4" y="135.1">360E</text>
<text x="87" y="139.7">33pF</text>
<text x="232.8" y="141.4">1k8</text>
<text x="271.6" y="140.4">VD11</text>
<text x="10.3" y="149.9" transform="rotate(-90 10.3 149.9)">VT14</text>
<text x="107.1" y="148.1">R8</text>
<text x="150.2" y="145.7">C8</text>
<text x="157.8" y="145.7">22n</text>
<text x="73.1" y="155.7" transform="rotate(-90 73.1 155.7)">VD4</text>
<text x="106.6" y="153.7">3k3</text>
<text x="137.7" y="153">R15</text>
<text x="153.5" y="153.4">R18</text>
<text x="199.6" y="151.6" transform="rotate(-90 199.6 151.6)">24C512</text>
<text x="238.6" y="151">Z1</text>
<text x="260.6" y="152.3">VT10</text>
<text x="277.7" y="153.4">R34</text>
<text x="36.6" y="160.4">VD1</text>
<text x="67.1" y="160.4">R3</text>
<text x="95.7" y="157.9">VT2</text>
<text x="138.6" y="159">47k</text>
<text x="154" y="159">5k1</text>
<text x="278.3" y="159">1k8</text>
<text x="3.3" y="166.1" transform="rotate(-90 3.3 166.1)">VD13</text>
<text x="21.8" y="167.4">SM5819PL</text>
<text x="66.3" y="166">30E</text>
<text x="85.7" y="166">C1</text>
<text x="183.3" y="164.9">C10</text>
<text x="192.2" y="164.9">100n</text>
<text x="10.3" y="169.2" transform="rotate(-90 10.3 169.2)">BZX84C18</text>
<text x="42.2" y="172.6">R1</text>
<text x="85.3" y="173">33pF</text>
<text x="164.1" y="172.3">B1</text>
<text x="194.6" y="173.7">DD3</text>
<text x="203.7" y="169.1">R23</text>
<text x="212.2" y="169.1">5k1</text>
<text x="247.1" y="171.2">VD10</text>
<text x="278.8" y="173.7">VD12</text>
<text x="7.4" y="177.2">R83</text>
<text x="41.8" y="178.3">30E</text>
<text x="107.1" y="177.9">R9</text>
<text x="235.9" y="174.4">R24</text>
<text x="7.4" y="180.7">4k7</text>
<text x="22.1" y="180.7">VT1</text>
<text x="73.1" y="185.5" transform="rotate(-90 73.1 185.5)">VD5</text>
<text x="106.6" y="183.5">3k3</text>
<text x="136.5" y="184.5" transform="rotate(-90 136.5 184.5)">VD9</text>
<text x="235.6" y="180">30E</text>
<text x="42.2" y="186.7">R2</text>
<text x="67.1" y="190.2">R4</text>
<text x="95.7" y="187.7">VT3</text>
<text x="144.8" y="190.2">R13</text>
<text x="41.8" y="192.3">1k8</text>
<text x="66.3" y="195.8">30E</text>
<text x="85.7" y="195.8">C2</text>
<text x="141.6" y="197.2">R14</text>
<text x="149.1" y="195.8">5k1</text>
<text x="198.9" y="192.3" transform="rotate(-90 198.9 192.3)">24C512</text>
<text x="249.6" y="193.7">R30</text>
<text x="274.6" y="197.9">IRLR024-ST</text>
<text x="278" y="193.7">VT9</text>
<text x="39.8" y="200">VD2</text>
<text x="85.3" y="202.8">33pF</text>
<text x="144.1" y="202.8">360E</text>
<text x="156.2" y="198.2">C9</text>
<text x="250.4" y="199.3">1k8</text>
<text x="159.9" y="205.2">22n</text>
</g>
<g font-size="2.5">
<text x="142.4" y="22.7">L</text>
<text x="151.5" y="22.7">DETL</text>
<text x="215.1" y="28">UCC</text>
<text x="226" y="26.2">+5V</text>
<text x="214.5" y="35">P0.13</text>
<text x="215.2" y="31.5">RES</text>
<text x="225.7" y="33.3">ALARM</text>
<text x="129.7" y="38.5">DETL2</text>
<text x="214.5" y="38.5">P0.14</text>
<text x="131.4" y="47.3">XL2</text>
<text x="214.5" y="42">P0.15</text>
<text x="226" y="45.5">+5V</text>
<text x="47.2" y="52.5">U12</text>
<text x="57.7" y="50.8">U12</text>
<text x="122.6" y="52.5">+5V</text>
<text x="223.6" y="52.5">FIRE</text>
<text x="57.6" y="64.8">XD0</text>
<text x="120.3" y="64.8">IBUT</text>
<text x="131" y="61.3">OLOCK</text>
<text x="132.2" y="64.8">L2</text>
<text x="211.7" y="61.3">ALARM</text>
<text x="215.1" y="64.8">SND</text>
<text x="290.8" y="61.3">U12</text>
<text x="47.1" y="71.8">XD0</text>
<text x="130.3" y="68.3">CLED</text>
<text x="130.6" y="71.8">SNDI</text>
<text x="215" y="71.8">GRN</text>
<text x="215.1" y="68.3">RED</text>
<text x="225.5" y="68.3">UCC</text>
<text x="130.8" y="75.3">INTE</text>
<text x="214.7" y="75.3">IDOP</text>
<text x="223.9" y="73.6">SECUR</text>
<text x="48.8" y="78.8">XD1</text>
<text x="56" y="82.3">U12</text>
<text x="130.1" y="82.3">BOOT</text>
<text x="130.2" y="78.8">LOCK</text>
<text x="214.5" y="82.3">SCLE</text>
<text x="214.9" y="78.8">IBUT</text>
<text x="290.7" y="82.3">L</text>
<text x="45.9" y="89.4">XGRN</text>
<text x="120.9" y="84.1">+5V</text>
<text x="131.1" y="85.9">SDA</text>
<text x="131.2" y="89.4">SCL</text>
<text x="211.7" y="89.4">ATAMP</text>
<text x="214.3" y="85.9">SDAE</text>
<text x="223.9" y="84.1">SECUR</text>
<text x="288.4" y="85.9">+12V</text>
<text x="289.1" y="89.4">XL2</text>
<text x="46" y="92.8">XRED</text>
<text x="129.4" y="92.8">LEDSG</text>
<text x="214.9" y="92.8">FIRE</text>
<text x="224.9" y="91.1">ASEC</text>
<text x="46" y="96.4">XSND</text>
<text x="57.6" y="96.4">XD1</text>
<text x="120.1" y="96.4">IDOP</text>
<text x="129.5" y="99.9">LEDSR</text>
<text x="130.3" y="96.4">ON_CVT</text>
<text x="213.9" y="99.9">DETL2</text>
<text x="214.3" y="96.4">ASEC</text>
<text x="47.2" y="106.9">+5V</text>
<text x="130.3" y="106.9">P0.13</text>
<text x="131" y="103.4">SECUR</text>
<text x="213.6" y="106.9">RESET</text>
<text x="214.7" y="103.4">A12V</text>
<text x="48.8" y="113.9">L</text>
<text x="57.7" y="113.9">U12</text>
<text x="130.3" y="113.9">P0.15</text>
<text x="130.3" y="110.4">P0.14</text>
<text x="214.5" y="113.9">DETL</text>
<text x="214.9" y="110.4">IBUT</text>
<text x="223.9" y="113.9">ATAMP</text>
<text x="225.5" y="108.6">UCC</text>
<text x="122.6" y="115.7">+5V</text>
<text x="214.7" y="117.4">IDOP</text>
<text x="287" y="117.4">SECUR</text>
<text x="47.3" y="120.9">XL2</text>
<text x="130.9" y="120.9">UCC</text>
<text x="215.5" y="120.9">+3V</text>
<text x="46.9" y="129.7">U12</text>
<text x="56.4" y="127.9">XGRN</text>
<text x="120.3" y="127.9">GRN</text>
<text x="225.7" y="129.7">+5V</text>
<text x="290.5" y="129.7">+5V</text>
<text x="225.3" y="136.7">SNDI</text>
<text x="188.3" y="140.2">A0</text>
<text x="188.3" y="143.7">A1</text>
<text x="193.6" y="138.8">EPROM</text>
<text x="203.5" y="140.2">SDA</text>
<text x="203.7" y="143.7">SCL</text>
<text x="216.9" y="138.4">SDA</text>
<text x="217.1" y="141.9">SCL</text>
<text x="46.5" y="147.2">+12V</text>
<text x="57.7" y="147.2">U12</text>
<text x="122.6" y="148.9">+5V</text>
<text x="188.3" y="147.2">A2</text>
<text x="216.8" y="148.9">UCC</text>
<text x="131.3" y="154.2">U12</text>
<text x="188.3" y="154.2">WE</text>
<text x="203.1" y="154.2">GND</text>
<text x="203.2" y="150.7">UCC</text>
<text x="289.8" y="154.2">CLED</text>
<text x="56.5" y="161.2">XRED</text>
<text x="120.5" y="161.2">RED</text>
<text x="130.6" y="159.5">A12V</text>
<text x="46.9" y="162.9">U12</text>
<text x="129.6" y="166.5">+3V</text>
<text x="216.8" y="164.7">UCC</text>
<text x="47.3" y="168.2">XL2</text>
<text x="49" y="173.5">+5V</text>
<text x="129.6" y="170">+5V</text>
<text x="57.7" y="177">U12</text>
<text x="120.9" y="178.7">+5V</text>
<text x="188.3" y="178.7">A0</text>
<text x="193.6" y="177.3">EPROM</text>
<text x="203.5" y="178.7">SDA</text>
<text x="216.9" y="177">SDA</text>
<text x="225.7" y="175.2">+5V</text>
<text x="292.4" y="175.2">L</text>
<text x="188.3" y="182.2">A1</text>
<text x="188.3" y="185.8">A2</text>
<text x="203.7" y="182.2">SCL</text>
<text x="217.1" y="180.5">SCL</text>
<text x="49.9" y="187.5">L2</text>
<text x="56.5" y="191">XSND</text>
<text x="118.7" y="191">SND</text>
<text x="130.9" y="191">UCC</text>
<text x="203.2" y="189.2">UCC</text>
<text x="216.8" y="187.5">UCC</text>
<text x="131.1" y="198">RES</text>
<text x="188.3" y="192.7">WE</text>
<text x="203.1" y="192.7">GND</text>
<text x="225.6" y="194.5">OLOCK</text>
<text x="129.5" y="203.3">RESET</text>
</g>
<g font-size="2">
<text x="208.4" y="28.5">1</text>
<text x="247.1" y="26.7">1</text>
<text x="264.5" y="26.7">4</text>
<text x="281.5" y="27.9">ТРЕВОГА</text>
<text x="208.4" y="32">2</text>
<text x="208.4" y="35.5">3</text>
<text x="247.1" y="33.7">2</text>
<text x="264.5" y="33.7">3</text>
<text x="281.5" y="31.3">ТРЕВОГА</text>
<text x="190.2" y="38.4">X3</text>
<text x="208.4" y="39">4</text>
<text x="251.8" y="39.7">CPC1035N</text>
<text x="208.4" y="42.5">5</text>
<text x="208.4" y="46">6</text>
<text x="281.7" y="47.1">EX.OPEN</text>
<text x="197" y="51.3">Fantom</text>
<text x="282.7" y="50.6">ЗЕМЛЯ</text>
<text x="173.7" y="57.9">DD1</text>
<text x="283.1" y="54.1">DOOR</text>
<text x="49.1" y="65.7" transform="rotate(-90 49.1 65.7)">LP-USM020</text>
<text x="85" y="62.3" transform="rotate(-90 85 62.3)">BAV99W</text>
<text x="161.8" y="61.8">17</text>
<text x="161.8" y="65.3">18</text>
<text x="165.5" y="62.9">P0.0</text>
<text x="181.8" y="62.9">P1.0</text>
<text x="187.4" y="61.8">16</text>
<text x="187.4" y="65.3">15</text>
<text x="10.3" y="69.9">+12V</text>
<text x="100" y="68.2">BC847W</text>
<text x="161.8" y="68.8">19</text>
<text x="165.5" y="69.9">P0.2</text>
<text x="165.5" y="66.4">P0.1</text>
<text x="181.8" y="69.9">P1.2</text>
<text x="181.8" y="66.4">P1.1</text>
<text x="187.4" y="68.8">14</text>
<text x="9.2" y="76.9">ЗЕМЛЯ</text>
<text x="9.5" y="73.4">DATA0</text>
<text x="161.8" y="72.3">20</text>
<text x="161.8" y="75.8">21</text>
<text x="165.5" y="73.4">P0.3</text>
<text x="165.5" y="76.9">P0.4</text>
<text x="181.8" y="73.4">P1.3</text>
<text x="181.8" y="76.9">P1.4</text>
<text x="187.4" y="72.3">13</text>
<text x="187.4" y="75.8">12</text>
<text x="246.2" y="77.7">IRLML6401</text>
<text x="292.7" y="74.5" transform="rotate(-90 292.7 74.5)">SMAJ</text>
<text x="9.5" y="80.4">DATA1</text>
<text x="161.8" y="82.8">23</text>
<text x="161.8" y="79.3">22</text>
<text x="165.5" y="83.9">P0.6</text>
<text x="165.5" y="80.4">P0.5</text>
<text x="181.8" y="83.9">P2.0</text>
<text x="181.8" y="80.4">P1.5</text>
<text x="187.4" y="82.8">35</text>
<text x="187.4" y="79.3">11</text>
<text x="269.4" y="83.9">LOCK</text>
<text x="161.8" y="86.3">24</text>
<text x="161.8" y="89.8">27</text>
<text x="165.5" y="87.4">P0.7</text>
<text x="181.8" y="87.4">P2.1</text>
<text x="187.4" y="86.3">36</text>
<text x="187.4" y="89.8">37</text>
<text x="269.7" y="87.4">+12V</text>
<text x="9.1" y="90.9">GREEN</text>
<text x="10.6" y="94.4">RED</text>
<text x="85" y="93.8" transform="rotate(-90 85 93.8)">BAV99W</text>
<text x="161.8" y="93.3">28</text>
<text x="165.5" y="94.4">P0.9</text>
<text x="165.5" y="90.9">P0.8</text>
<text x="181.8" y="94.4">P2.3</text>
<text x="181.8" y="90.9">P2.2</text>
<text x="187.4" y="93.3">38</text>
<text x="266.3" y="90.9">КНОПКА(L2)</text>
<text x="268.6" y="94.4">ЗЕМЛЯ</text>
<text x="10" y="98">BEEP</text>
<text x="99.6" y="99.8">BC847W</text>
<text x="161.8" y="100.3">30</text>
<text x="161.8" y="96.8">29</text>
<text x="165.5" y="101.5">P0.11</text>
<text x="165.5" y="98">P0.10</text>
<text x="181.8" y="101.5">P2.5</text>
<text x="181.8" y="98">P2.4</text>
<text x="187.4" y="100.3">2</text>
<text x="187.4" y="96.8">1</text>
<text x="161.8" y="103.8">31</text>
<text x="161.8" y="107.4">32</text>
<text x="165.5" y="104.9">P0.12</text>
<text x="176.7" y="104.3" transform="rotate(-90 176.7 104.3)">XMC1000-T038</text>
<text x="181.8" y="104.9">P2.6</text>
<text x="187.4" y="103.8">3</text>
<text x="187.4" y="107.4">4</text>
<text x="161.8" y="110.9">33</text>
<text x="165.5" y="112">P0.14</text>
<text x="165.5" y="108.5">P0.13</text>
<text x="181.8" y="112">P2.8</text>
<text x="181.8" y="108.5">P2.7</text>
<text x="187.4" y="110.9">5</text>
<text x="249" y="108.6">3</text>
<text x="266.4" y="108.9">4</text>
<text x="161.8" y="114.3">34</text>
<text x="162.9" y="117.9">9</text>
<text x="165.5" y="115.5">P0.15</text>
<text x="165.5" y="119">VSS</text>
<text x="180.7" y="119">P2.10</text>
<text x="181.8" y="115.5">P2.9</text>
<text x="187.4" y="114.3">6</text>
<text x="187.4" y="117.9">7</text>
<text x="248.7" y="117.3">1</text>
<text x="266.2" y="117.9">2</text>
<text x="85" y="125.7" transform="rotate(-90 85 125.7)">BAV99W</text>
<text x="161.8" y="124.9">26</text>
<text x="161.8" y="121.4">10</text>
<text x="165.5" y="126">VDDP</text>
<text x="165.5" y="122.5">VDD</text>
<text x="180.5" y="126">VSSP</text>
<text x="180.7" y="122.5">P2.11</text>
<text x="187.4" y="124.9">25</text>
<text x="187.4" y="121.4">8</text>
<text x="251.2" y="124.9">ITR8307-TR8</text>
<text x="18.1" y="127.1">BAW56W</text>
<text x="100" y="131.3">BC847W</text>
<text x="15.8" y="136.9" transform="rotate(-90 15.8 136.9)">4</text>
<text x="22.8" y="136.9" transform="rotate(-90 22.8 136.9)">5</text>
<text x="29.8" y="136.9" transform="rotate(-90 29.8 136.9)">6</text>
<text x="16.5" y="140" transform="rotate(-90 16.5 140)">S</text>
<text x="23.5" y="140.1" transform="rotate(-90 23.5 140.1)">D</text>
<text x="30.2" y="140.1" transform="rotate(-90 30.2 140.1)">D</text>
<text x="185.7" y="142.4">2</text>
<text x="210.1" y="138.9">5</text>
<text x="210.1" y="142.4">6</text>
<text x="249.3" y="138.9">BC847W</text>
<text x="185.7" y="145.9">3</text>
<text x="210.1" y="149.4">8</text>
<text x="264.7" y="146.2" transform="rotate(-90 264.7 146.2)">KM2520-09</text>
<text x="16.5" y="155.8" transform="rotate(-90 16.5 155.8)">G</text>
<text x="23.5" y="155.8" transform="rotate(-90 23.5 155.8)">D</text>
<text x="30.6" y="155.8" transform="rotate(-90 30.6 155.8)">D</text>
<text x="31.3" y="152.7" transform="rotate(-90 31.3 152.7)">IRF5803PBF</text>
<text x="185.7" y="152.9">7</text>
<text x="210.1" y="152.9">4</text>
<text x="15.8" y="158.7" transform="rotate(-90 15.8 158.7)">3</text>
<text x="22.8" y="158.7" transform="rotate(-90 22.8 158.7)">2</text>
<text x="29.8" y="158.7" transform="rotate(-90 29.8 158.7)">1</text>
<text x="83.2" y="159.3" transform="rotate(-90 83.2 159.3)">BAV99W</text>
<text x="260.3" y="156.1">BC847W</text>
<text x="98.2" y="164.6">BC847W</text>
<text x="210.1" y="177.5">5</text>
<text x="255.6" y="175.7">BAV99W</text>
<text x="152.8" y="184.1" transform="rotate(-90 152.8 184.1)">BAT54C</text>
<text x="185.7" y="181">2</text>
<text x="185.7" y="184.5">3</text>
<text x="210.1" y="181">6</text>
<text x="277.4" y="181">BZX84J-C27</text>
<text x="17.5" y="190.6" transform="rotate(-90 17.5 190.6)">IRML6344</text>
<text x="83.2" y="189.9" transform="rotate(-90 83.2 189.9)">BAV99W</text>
<text x="185.7" y="191.5">7</text>
<text x="210.1" y="191.5">4</text>
<text x="210.1" y="188">8</text>
<text x="98.2" y="194.4">BC847W</text>
<text x="39" y="202">BAV99W</text>
</g>
</svg>
